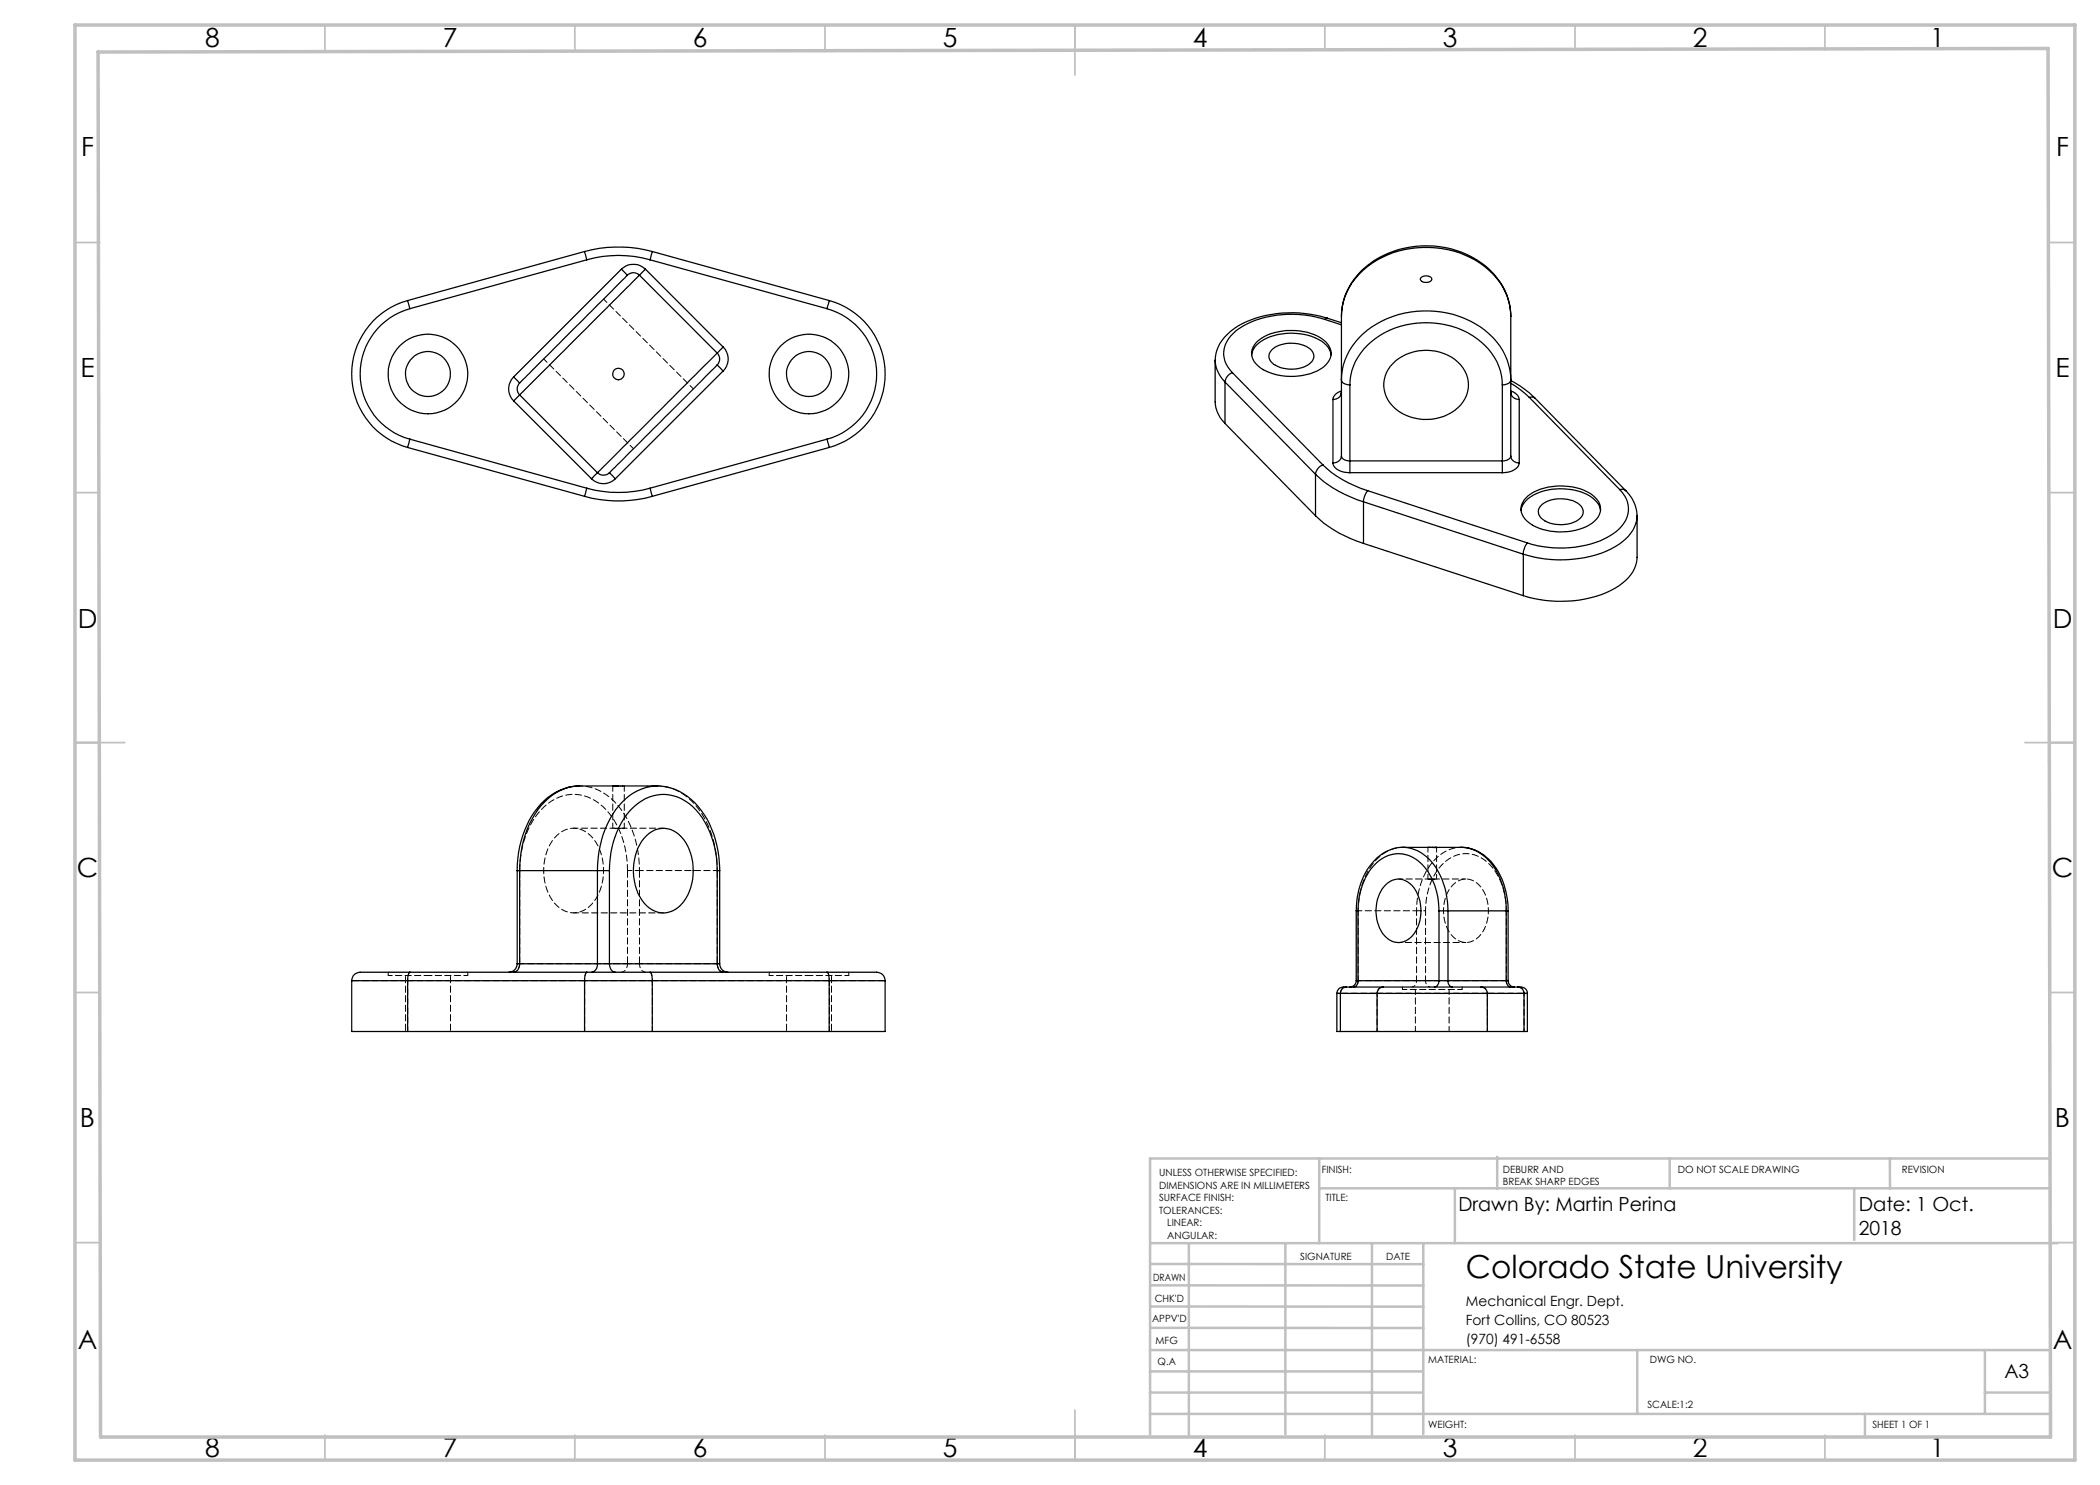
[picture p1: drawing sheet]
<svg xmlns="http://www.w3.org/2000/svg" width="420mm" height="297mm" viewBox="0 0 420 297" stroke-linecap="round" stroke-linejoin="round" font-family="sans-serif">
<g fill="none" stroke="#c0c0c0" stroke-width=".35">
<path d="M65 5v5M115 5v5M165 5v5M215 5v10M265 5v5M315 5v5M365 5v5M15 48.5h5M410 48.5h5M15 98.5h5M410 98.5h5M15 148.5h10"/>
<path d="M405 148.5h10M15 198.5h5M410 198.5h5M15 248.5h5M410 248.5h5M65 287v5M115 287v5M165 287v5M215 282v10M265 287v5M315 287v5M365 287v5"/>
</g>
<g fill="none" stroke="#c0c0c0" stroke-width=".5">
<path d="M263.8 231.7v16.9M263.8 237.7h146.2M291 237.7v10.9M299.4 231.3v6.4M333.9 231.7v6M370.8 237.7v10.3M378 231.7v6M410 231.7h-180v55.2M230.1 248.6h181.4M230.1 257.1h54.6M230.1 252.8h54.6M237.8 248.8v38.2"/>
<path d="M257.1 248.6v38.2M274.4 248.8v38.2M284.7 248.6v38.2M230 278.5h54.6M230 274.3h54.6M230 270h180M230 265.6h54.7M230.1 261.3h54.6M327.4 270v12.8M397 278.5h13M397 270v12.8M230 282.8h180"/>
<path d="M373 282.8v4.2"/>
</g>
<path d="M15 5h400v287h-400zM19.6 10.4l390-.7 .5 277.7h-390z" fill="none" stroke="#c0c0c0" stroke-width=".7"/>
<g fill="none" stroke="#000" stroke-width=".25">
<path d="M116.9 50.3a26.1 26.1 0 0 1 13.6 0M116.9 50.3l.5 1.7M116.9 50.3l-35.4 9.8M117.4 52a23 23 0 0 1 12.6 0M117.4 52l-35.4 9.7M124.3 53.8l1.2 1.2M124.3 53.8a3.5 3.5 0 0 1 4.8 0M124.3 53.8l-21.6 21.6M125.5 55l-21.6 21.6M125.5 55a1.7 1.7 0 0 1 2.4 0M127.9 55l-24 24M127.9 55l15.5 15.6"/>
<path d="M129.1 53.8l-1.2 1.2M129.1 53.8l15.5 15.6M130 52l35.4 9.7M130.5 50.3l-.5 1.7M130.5 50.3l35.3 9.8M284.2 55.5a1.56 1.56 0 0 1 2.1 .2 1.25 1.25 0 0 1-2.1 .4l-.1-.2zM81.5 60.1l.5 1.6M81.5 60.1a15.2 15.2 0 0 0-11.2 14.7 15.2 15.2 0 0 0 11.2 14.7M82 61.7a13.5 13.5 0 0 0-10 13.1 13.5 13.5 0 0 0 10 13M102.7 75.4l1.2 1.2M102.7 75.4a3.4 3.4 0 0 0 0 4.8M103.9 76.6a1.7 1.7 0 0 0 0 2.4"/>
<path d="M103.9 79l-1.2 1.2M103.9 79l15.6 15.5M143.4 70.6l-23.9 23.9M143.4 70.6a1.66 1.66 0 0 1 0 2.4M143.4 73l-21.5 21.5M143.4 73l1.2 1.2M144.6 69.4l-1.2 1.2M144.6 69.4a3.3 3.3 0 0 1 0 4.8M144.6 74.2l-21.5 21.5M165.4 61.7a13.5 13.5 0 0 1 9.9 13.1 13.5 13.5 0 0 1-9.9 13M165.8 60.1l-.4 1.6M165.8 60.1a15.2 15.2 0 0 1 11.2 14.7 15.2 15.2 0 0 1-11.2 14.7"/>
<path d="M243 72.1v8.3a6.3 6.3 0 0 0 2 4.3M243 72.1a6.3 6.3 0 0 0 2 4.3M245 76.4l18.1 18.5M245 76.4v8.3M246.5 74.5a2.25 2.25 0 0 0-1.5 1.9M246.5 74.5l18.1 18.5M250.3 71a4 4 0 0 1 2.5-3.1 12.2 12.2 0 0 1 11.9 .6 3.6 3.6 0 0 1 1.5 2.5M251.2 68.5a10.9 10.9 0 0 1 9.5-2.2 6.7 6.7 0 0 1 5.4 3.5 3.3 3.3 0 0 1-1.5 3.7 12 12 0 0 1-12.5 .1 3.3 3.3 0 0 1-1.5-4.2zM254.6 69.7a6.5 6.5 0 0 1 7.8 .4 1.79 1.79 0 0 1-.6 2.8 6.5 6.5 0 0 1-7.4-.4 1.73 1.73 0 0 1 .2-2.8zM265 63.9a21.1 21.1 0 0 0-17 1.7 5.9 5.9 0 0 0-3.2 5.9 5.5 5.5 0 0 0 1.7 3M265 63.9l3.3 1.1M265.5 63.6a23.2 23.2 0 0 0-17.9 1.6 8.5 8.5 0 0 0-4.6 6.9"/>
<path d="M265.5 63.6l-.5 .3M265.5 63.6l2.8 1M266.6 79.9v12.7M268.2 78.7l.1-.2a1.59 1.59 0 0 1-1.7 1.4M268.3 63.3a13.6 13.6 0 0 1 7.5-11.8 19.3 19.3 0 0 1 22.9 3.2 12.6 12.6 0 0 1 3.5 8.6M268.3 63.3a13.4 13.4 0 0 1 8.1-11.8 19.8 19.8 0 0 1 21.4 2.6 12.5 12.5 0 0 1 4.4 9.2M268.3 78.2a2.07 2.07 0 0 0-1.7 1.7M268.3 63.3v27.9M270 77a1.47 1.47 0 0 1-1.7-1 13.5 13.5 0 0 1 8.1-11.8 19.5 19.5 0 0 1 22.2 3.4 11.9 11.9 0 0 1 3.5 8.6l-.4 .5-1.2 .3M270 77a12.4 12.4 0 0 1 8-11 17.7 17.7 0 0 1 19 3.1 10.9 10.9 0 0 1 3.5 7.9M270 77v15.2M278.6 72.7a9.5 9.5 0 0 1 14 .9 6.1 6.1 0 0 1-2.3 8.9 9.7 9.7 0 0 1-12.2-1.8 5.9 5.9 0 0 1 .5-8z"/>
<path d="M300.5 77v15.2M302.2 76.1l2.8 1.8 2.1 1.8M302.2 78.2a2.07 2.07 0 0 1 1.6 1.7M302.2 76.7l1.9 1.3 1.8 1.5M302.2 63.3v27.9M302.2 78.7v-.2a1.59 1.59 0 0 0 1.6 1.4M303.8 79.9v12.7M305.9 79.5l.8-.1 .4 .3M305.9 79.5l18.1 18.4M307.1 79.7l18.1 18.4M81.5 89.5l35.4 9.8M82 87.8l-.5 1.7"/>
<path d="M82 87.8l35.4 9.8M102.7 80.2l15.6 15.5M116.9 99.3a25.2 25.2 0 0 0 13.6 0M117.4 97.6a24 24 0 0 0 12.6 0M117.4 97.6l-.5 1.7M118.3 95.7a3.4 3.4 0 0 0 4.8 0M119.5 94.5a1.7 1.7 0 0 0 2.4 0M119.5 94.5l-1.2 1.2M121.9 94.5l1.2 1.2M130 97.6l.5 1.7M165.4 87.8l.4 1.7M165.4 87.8l-35.4 9.8"/>
<path d="M165.8 89.5l-35.3 9.8M245 84.7l18.1 18.4M263.1 94.9a23.5 23.5 0 0 0 9.6 5.5M263.1 94.9v8.2M264.6 93a22.3 22.3 0 0 0 8.9 5.1M264.6 93a2.25 2.25 0 0 0-1.5 1.9M266.6 92.6a2.66 2.66 0 0 0 2.8 1.9h.6M268.3 91.2a1.5 1.5 0 0 0 1.7 1M268.3 91.2a1.6 1.6 0 0 1-1.7 1.4M270 92.2v2.3M270 94.5h30.5M270 92.2h30.5"/>
<path d="M273.5 98.1a3.7 3.7 0 0 0-.8 2.3M273.5 98.1l32 10.5M300.5 92.2v2.3M302.2 91.2a1.5 1.5 0 0 1-1.7 1M302.2 91.2a1.6 1.6 0 0 0 1.6 1.4M303.8 92.6a2.74 2.74 0 0 1-2.7 1.9h-.6M305.2 99.6a10.7 10.7 0 0 1 8.5-2.3 8 8 0 0 1 6.1 3.1 3.1 3.1 0 0 1-1.3 4.2 12.1 12.1 0 0 1-12.5 .1 3.1 3.1 0 0 1-.8-5.1zM324 97.9a5.2 5.2 0 0 1-.2 7.9 18.4 18.4 0 0 1-14.2 3.7l-2.1-.4-2-.5M324 97.9h.8l.4 .2M325.2 98.1a7.1 7.1 0 0 1 2.2 5.1M263.1 103.1a24 24 0 0 0 9.6 5.6M272.7 100.4l32 10.4"/>
<path d="M272.7 100.4v8.3M272.7 108.7l32 10.4M304.2 102.1a5.1 5.1 0 0 1 3.8-3.7 12.2 12.2 0 0 1 10.6 1.3l.5 .4a3.2 3.2 0 0 1 1 2M304.7 110.8v8.3M305.5 108.6a4 4 0 0 0-.8 2.2M308.2 101.2a6.4 6.4 0 0 1 8 0 1.9 1.9 0 0 1-1 3 6.8 6.8 0 0 1-7-.6 1.71 1.71 0 0 1 0-2.4zM327.4 103.2v8.3a7.1 7.1 0 0 1-3.7 5.7 23.3 23.3 0 0 1-18 2.2l-1-.3M327.4 103.2a7.1 7.1 0 0 1-3.7 5.7 22.9 22.9 0 0 1-15.8 2.7l-3.2-.8M115.9 157.2a11.1 11.1 0 0 0-9 5.2 20.8 20.8 0 0 0-3.5 11.7M115.9 157.2a10.7 10.7 0 0 0-8.9 5.6 20.7 20.7 0 0 0-3.1 11.3M115.9 157.2h7M122.6 157.2h1.1z"/>
<path d="M123.7 157.2h7.8M131.5 157.2a11.2 11.2 0 0 1 9.3 5.7 20.8 20.8 0 0 1 3.1 11.2M131.5 157.2a10.7 10.7 0 0 0-8.9 5.6 21.5 21.5 0 0 0-3.1 11.3M103.4 174.1h.5M103.4 174.1v18.7M103.9 174.1h15.6M103.9 174.1v18.7M119.5 174.1h2.4M119.5 174.1v18.7M121.9 174.1a17.7 17.7 0 0 1 4.9-12.8 8.3 8.3 0 0 1 12.4 .7 18.3 18.3 0 0 1 4.2 12.1M121.9 174.1v18.7M129.3 167.1a4.7 4.7 0 0 1 7.4 .8 10.9 10.9 0 0 1-.5 13 4.8 4.8 0 0 1-7.8-.9 10.9 10.9 0 0 1 .4-12.4z"/>
<path d="M143.4 174.1h.5M143.4 174.1v18.7M143.9 174.1v18.7M277.2 176.9a3.5 3.5 0 0 1 5.6 .6 8 8 0 0 1-.8 10.1 3.7 3.7 0 0 1-5.8-1.5 8.2 8.2 0 0 1 1-9.2zM280.6 169.5a8.8 8.8 0 0 0-7.6 5.2 16.6 16.6 0 0 0-1.7 7.5M280.6 169.5h6.7h-.9M280.6 169.5a8.7 8.7 0 0 1 7.5 5.7 16.5 16.5 0 0 1 1.5 7M287.1 169.5h5.2M292.3 169.5a8.9 8.9 0 0 1 7.8 5.7 16.7 16.7 0 0 1 1.5 7M292.3 169.5a8.7 8.7 0 0 1 7.5 5.7 15.8 15.8 0 0 1 1.4 7M70.3 196.1v10.2h11.2M70.3 196.1h11.2"/>
<path d="M81.5 196.1v10.2M81.5 196.1h35.4M82 194.4h-9.3a1.92 1.92 0 0 0-2.4 1.7M82 194.4a2 2 0 0 0-.5 1.7M82 194.4h35.4M103.4 192.8a1.69 1.69 0 0 1-1.7 1.6M103.4 192.8h.5M103.9 192.8a1.51 1.51 0 0 1-1.2 1.6M103.9 192.8h15.6M116.9 196.1h13.6M116.9 196.1v10.2M117.4 194.4h12.6"/>
<path d="M117.4 194.4a2 2 0 0 0-.5 1.7M119.5 192.8a1.51 1.51 0 0 1-1.2 1.6M119.5 192.8h2.4M121.9 192.8a1.51 1.51 0 0 0 1.2 1.6M121.9 192.8h21.5M130 194.4a2 2 0 0 1 .5 1.7M130 194.4h35.4M130.5 196.1v10.2M130.5 196.1h35.3M143.4 192.8a1.51 1.51 0 0 0 1.2 1.6M143.4 192.8h.5M143.9 192.8a1.69 1.69 0 0 0 1.7 1.6"/>
<path d="M165.4 194.4h9.2a1.92 1.92 0 0 1 2.4 1.7M165.4 194.4a1.73 1.73 0 0 1 .4 1.7M165.8 196.1h11.2M165.8 196.1v10.2M177 196.1v10.2h-11.2M267.4 198.7v7.6h.7M267.4 198.7h.7M268.1 198.7h7.3M268.1 198.7v7.6M269.3 197.4a1.52 1.52 0 0 0-1.9 1.3M269.3 197.4a1.21 1.21 0 0 0-1.2 1.3M269.3 197.4h7.3"/>
<path d="M271.3 196.1a1.33 1.33 0 0 1-1.3 1.3M271.3 182.2h.3M271.3 196.1h.3M271.3 182.2v13.9M271.6 196.1a1.14 1.14 0 0 1-.9 1.3M271.6 182.2a12.9 12.9 0 0 1 4.2-10.1 6.3 6.3 0 0 1 9.3 1.5 13.8 13.8 0 0 1 2.7 8.6M271.6 196.1h16.2M271.6 182.2v13.9M275.4 198.7h22.1M275.4 198.7v7.6M276.6 197.4h19.6M276.6 197.4a1.21 1.21 0 0 0-1.2 1.3"/>
<path d="M287.8 196.1a1.2 1.2 0 0 1-.9 1.3M287.8 196.1h1.8M287.8 182.2h1.8M287.8 182.2v13.9M289.6 196.1a1.14 1.14 0 0 0 .9 1.3M289.6 196.1h11.6M289.6 182.2v13.9M289.6 182.2h11.6M296.2 197.4a1.21 1.21 0 0 1 1.3 1.3M296.2 197.4h7.4M297.5 198.7v7.6M297.5 198.7h7.3"/>
<path d="M301.2 196.1a1.2 1.2 0 0 0 1 1.3M301.2 196.1h.4M301.2 182.2h.4M301.2 182.2v13.9M301.6 196.1a1.33 1.33 0 0 0 1.3 1.3M301.6 182.2v13.9M303.6 197.4h.2a1.36 1.36 0 0 1 1.7 1.3M303.6 197.4a1.21 1.21 0 0 1 1.2 1.3M304.8 198.7h.7M304.8 198.7v7.6M305.5 198.7v7.6h-.7M81.5 206.3h35.4"/>
<path d="M116.9 206.3h13.6M130.5 206.3h35.3M268.1 206.3h7.3M275.4 206.3h22.1M297.5 206.3h7.3"/>
<circle cx="85.6" cy="74.8" r="4.5"/>
<circle cx="85.6" cy="74.8" r="8"/>
<circle cx="123.7" cy="74.8" r="1.15"/>
<circle cx="161.8" cy="74.8" r="4.5"/>
<circle cx="161.8" cy="74.8" r="8"/>
</g>
<path d="M143.5 174.1h-15.6M77.6 195.1h8M85.6 195.1h8M116.9 196.1h13.6M143.5 192.7h-15.6M153.8 195.1h8M161.8 195.1h8M271.6 182.1h11.7M283.3 196.1h-11.7" fill="none" stroke="#000" stroke-width=".2" stroke-dasharray="1.3 .6" stroke-dashoffset=".5"/>
<path d="M123.7 157.2h1.2h-.4" fill="none" stroke="#000" stroke-width=".2" stroke-dasharray="1.3 .6" stroke-dashoffset=".8"/>
<path d="M120.7 174.1a8.8 8.8 0 0 0-4-8 4.8 4.8 0 0 0-6.3 2.1 10.8 10.8 0 0 0 1 12.9 4.7 4.7 0 0 0 7.4-.8 10.4 10.4 0 0 0 1.9-6.2M123.7 165.7h-1.1M127.9 174.1a19.3 19.3 0 0 0-5.7-14.4 9.5 9.5 0 0 0-6.3-2.5M292.3 169.4a8.3 8.3 0 0 0-7.1 5 16.3 16.3 0 0 0-1.9 7.7M268.1 198.7v7.6M271.6 182.1a14.1 14.1 0 0 1 4.9-11.2l1.8-1 1.3-.4 1-.1M275.4 198.7v7.6M279.7 188.5h13.5M297.5 198.7v7.6M297.7 182.1a6.4 6.4 0 0 0-3.5-6.1 4 4 0 0 0-4.8 2.7 7.9 7.9 0 0 0 1.7 9.1 3.6 3.6 0 0 0 5.5-1.5l.7-1.6 .4-2.6M304.8 198.7v7.6" fill="none" stroke="#000" stroke-width=".2" stroke-dasharray="1.3 .6" stroke-dashoffset=".6"/>
<path d="M122.6 165.7h2.3h-1.2M125.5 174.1v18.6M143.5 174.1v18.6M285.6 175.8h1.7h-1.7M103.9 192.7v-18.6M127.9 192.7v-18.6" fill="none" stroke="#000" stroke-width=".2" stroke-dasharray="1.3 .6" stroke-dashoffset="-.1"/>
<path d="M81.5 196.1a1.97 1.97 0 0 1 .5-1.7M116.9 196.1a1.97 1.97 0 0 1 .5-1.7M130.5 196.1a1.97 1.97 0 0 0-.5-1.7M165.9 196.1a1.97 1.97 0 0 0-.5-1.7M270.7 197.4a1.13 1.13 0 0 0 .9-1.3M283.3 196.1a1.13 1.13 0 0 1-.9 1.3M285.1 182.1h-1.8M285.1 196.1h-1.8M286 197.4a1.13 1.13 0 0 1-.9-1.3M302.2 197.4a1.13 1.13 0 0 1-.9-1.3" fill="none" stroke="#000" stroke-width=".2" stroke-dasharray="1.3 .6" stroke-dashoffset=".9"/>
<g fill="none" stroke="#000" stroke-width=".2" stroke-dasharray="1.3 .6" stroke-dashoffset=".3">
<path d="M108.7 71.8l18 17.9M138.7 77.8l-18-18M285.6 169.5v6.3M287.3 175.8v-6.3M77.6 194.4v.7M81.5 196.1v10.2M93.6 195.1v-.7M116.9 196.1v10.2M125.5 192.7h-21.6M130.5 196.1v10.2M153.8 194.4v.7M165.9 196.1v10.2"/>
<path d="M169.8 195.1v-.7M267.4 198.7h.7M271.6 196.1v-14M283.1 197.9v8.4M283.3 182.1v14M285.1 196.1v-14M301.3 182.1v14M304.8 198.7h.7M289.8 206.3v-8.4"/>
</g>
<g fill="none" stroke="#000" stroke-width=".2" stroke-dasharray="1.3 .6" stroke-dashoffset=".4">
<path d="M122.9 165.6h-8.2M125.5 174.1h2.4M132.7 165.6h-8.2M285.6 169.5h.9M285.9 175.8h-6.2M293.2 175.8h-6.1M102.7 194.4a1.51 1.51 0 0 0 1.2-1.7M124.3 194.4a1.51 1.51 0 0 0 1.2-1.7M125.5 192.7h2.4M129.1 194.4a1.51 1.51 0 0 1-1.2-1.7M144.7 194.4a1.51 1.51 0 0 1-1.2-1.7M280.5 197.9h11.9"/>
<path d="M285.1 182.1a12.4 12.4 0 0 1 4.8-10.4 6.3 6.3 0 0 1 8.7 1.9 13.8 13.8 0 0 1 2.7 8.5"/>
</g>
<path d="M103.9 174.1a17 17 0 0 1 5.7-13.4 8.3 8.3 0 0 1 11.7 1.3 18 18 0 0 1 4.2 12.1M81.5 196.1h35.4M130.5 196.1h35.4M275.4 198.7h22.1" fill="none" stroke="#000" stroke-width=".2" stroke-dasharray="1.3 .6" stroke-dashoffset=".1"/>
<path d="M122.6 157.2v8.5M124.9 165.7v-8.5M114.7 182.6h18M301.3 196.1h-16.2" fill="none" stroke="#000" stroke-width=".2" stroke-dasharray="1.3 .6" stroke-dashoffset=".2"/>
<path d="M70.4 196.1h11.1M81.1 195.1v11.2M157.3 195.1v11.2M165.9 196.1h11.1M268.1 198.7h7.3M297.5 198.7h7.3M90.1 206.3v-11.2M166.3 206.3v-11.2" fill="none" stroke="#000" stroke-width=".2" stroke-dasharray="1.3 .6" stroke-dashoffset="-.2"/>
<path d="M131.5 157.2h.1M103.9 174.1h-.4M143.5 174.1h.5M285.9 169.5h-.3M103.9 192.7h-.4M144 192.7h-.5M271.6 182.1h-.3M271.6 196.1h-.3M280.5 197.4v.5M292.4 197.9v-.5M301.3 196.1h.3M301.3 182.1h.3" fill="none" stroke="#000" stroke-width=".2" stroke-dasharray="1.3 .6"/>
<path d="M131.6 157.2a10.8 10.8 0 0 1 8.8 5.6 21.4 21.4 0 0 1 3.1 11.3" fill="none" stroke="#000" stroke-width=".2" stroke-dasharray="1.3 .6" stroke-dashoffset=".7"/>
<path d="M269.3 197.4a1.25 1.25 0 0 0-1.2 1.3M276.7 197.4a1.25 1.25 0 0 0-1.3 1.3M297.5 198.7a1.25 1.25 0 0 0-1.3-1.3M304.8 198.7a1.25 1.25 0 0 0-1.2-1.3" fill="none" stroke="#000" stroke-width=".2" stroke-dasharray="1.3 .6" stroke-dashoffset="1"/>
<text font-size="6.3" x="293.2" y="255.5">Colorado State University</text>
<g font-size="5.3">
<text x="41" y="9.5">8</text>
<text x="88.5" y="9.5">7</text>
<text x="138.5" y="9.5">6</text>
<text x="188.5" y="9.5">5</text>
<text x="238.5" y="9.5">4</text>
<text x="288.5" y="9.5">3</text>
<text x="338.5" y="9.5">2</text>
<text x="386" y="9.5">1</text>
<text x="16.2" y="31.2">F</text>
<text x="411.2" y="31.2">F</text>
<text x="16.1" y="75.5">E</text>
<text x="411.1" y="75.5">E</text>
<text x="15.5" y="125.5">D</text>
<text x="410.5" y="125.5">D</text>
<text x="15.4" y="175.5">C</text>
<text x="410.4" y="175.5">C</text>
<text x="16" y="225.5">B</text>
<text x="411" y="225.5">B</text>
<text x="15.5" y="269.8">A</text>
<text x="410.5" y="269.8">A</text>
<text x="41" y="291.5">8</text>
<text x="88.5" y="291.5">7</text>
<text x="138.5" y="291.5">6</text>
<text x="188.5" y="291.5">5</text>
<text x="238.5" y="291.5">4</text>
<text x="288.5" y="291.5">3</text>
<text x="338.5" y="291.5">2</text>
<text x="386" y="291.5">1</text>
</g>
<g font-size="3.9">
<text x="291.7" y="242.2">Drawn By: Martin Perina</text>
<text x="371.7" y="242.2">Date: 1 Oct.</text>
<text x="371.7" y="247.1">2018</text>
<text x="400.9" y="275.5">A3</text>
</g>
<g font-size="2.8">
<text x="293.2" y="261.1">Mechanical Engr. Dept.</text>
<text x="293.2" y="264.9">Fort Collins, CO 80523</text>
<text x="293.2" y="268.7">(970) 491-6558</text>
</g>
<g font-size="2">
<text x="231.8" y="235.2">UNLESS OTHERWISE SPECIFIED:</text>
<text x="231.8" y="237.7">DIMENSIONS ARE IN MILLIMETERS</text>
<text x="264.4" y="234.6">FINISH:</text>
<text x="300.6" y="234.6">DEBURR AND</text>
<text x="300.6" y="237.1">BREAK SHARP EDGES</text>
<text x="335.6" y="234.6">DO NOT SCALE DRAWING</text>
<text x="380.4" y="234.6">REVISION</text>
<text x="231.8" y="240.2">SURFACE FINISH:</text>
<text x="231.8" y="242.7">TOLERANCES:</text>
<text x="233.4" y="245.2">LINEAR:</text>
<text x="265.1" y="240.2">TITLE:</text>
<text x="233.5" y="247.7">ANGULAR:</text>
<text x="260" y="251.9">SIGNATURE</text>
<text x="277.2" y="251.9">DATE</text>
<text x="230.6" y="256.1">DRAWN</text>
<text x="230.9" y="260.3">CHK'D</text>
<text x="230.4" y="264.4">APPV'D</text>
<text x="231.1" y="268.8">MFG</text>
<text x="231.5" y="273">Q.A</text>
<text x="285.6" y="272.5">MATERIAL:</text>
<text x="330" y="272.5">DWG NO.</text>
<text x="329.5" y="281.7">SCALE:1:2</text>
<text x="285.6" y="285.5">WEIGHT:</text>
<text x="374.5" y="285.6">SHEET 1 OF 1</text>
</g>
</svg>
